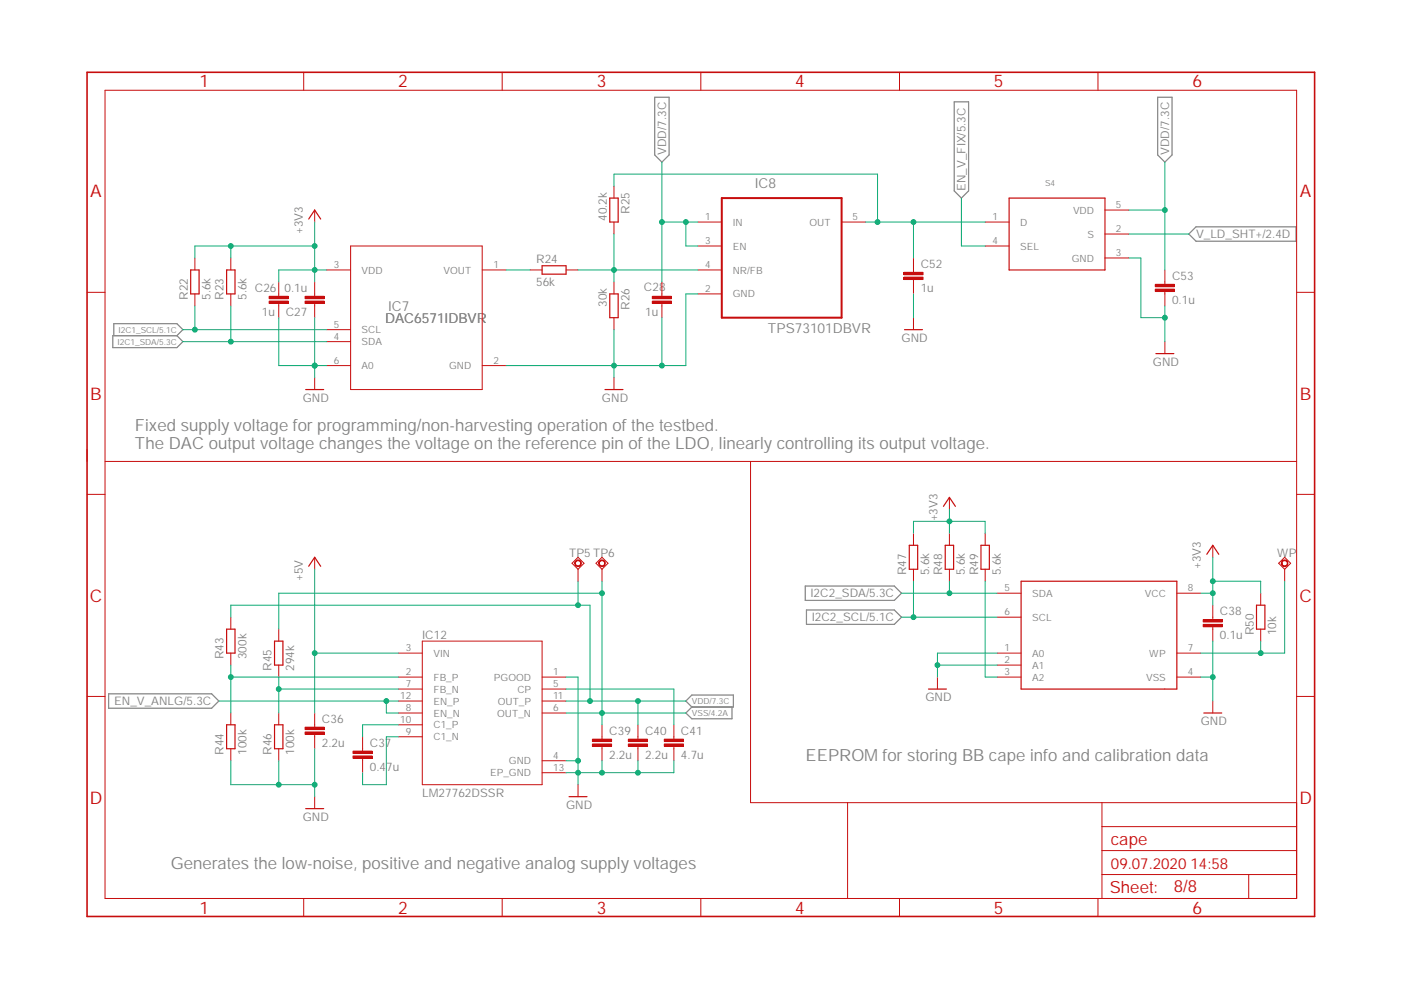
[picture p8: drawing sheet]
<svg xmlns="http://www.w3.org/2000/svg" width="297mm" height="210mm" viewBox="0 0 297 210" stroke-linecap="round" stroke-linejoin="round" font-family="sans-serif">
<path d="M17.9 15l261.2 179.9M279.1 15l-261.2 179.9" fill="none" stroke="#fff" stroke-width=".21"/>
<path d="M138.8 20.6h3.1v12.3l-1.6 1.5-1.5-1.5zM202.3 21.6h3.1v18.9l-1.6 1.5-1.5-1.5zM245.4 20.6h3.1v12.3l-1.5 1.5-1.6-1.5zM252.1 49.6l1.5-1.5h21.2v3h-21.2zM23.9 71.2h13.6l1.3 1.2-1.3 1.3h-13.6zM24.1 71.2v-2.6h13.4l1.3 1.3-1.3 1.3M170.7 124.3h18.9l1.5 1.5-1.5 1.5h-18.9zM171 129.3h18.6l1.5 1.6-1.5 1.5h-18.6zM23 147.1h21.9l1.5 1.5-1.5 1.6h-21.9zM146.7 149.9l-1.3 1.3 1.3 1.2h8.5v-2.5M146.7 147.4h8.8v2.5h-8.8l-1.3-1.3z" fill="none" stroke="#808080" stroke-width=".25"/>
<g fill="none" stroke="#c70d0d" stroke-width=".21">
<path d="M18.5 95.3v2.5M22.3 97.8h252.6M159.1 97.8v72.4h20.6M211.4 138.5h5.1M211.4 125.8h5.1M211.4 130.9h5.1M249.5 138.5h5.1M249.5 125.8h5.1M257.1 130.9v.5M257.1 132.9v.5M211.4 143.6h5.1M211.4 141h5.1"/>
<path d="M249.5 143.6h5.1"/>
</g>
<path d="M216.5 123.2h33v22.9h-33z" fill="none" stroke="#c70d0d" stroke-width=".25"/>
<path d="M255.1 132.4h4.1v.5h-4.1z" fill-rule="evenodd" fill="#c70d0d"/>
<path d="M255.1 132.4h4.1v.5h-4.1z" fill="none" stroke="#c70d0d" stroke-width=".21"/>
<path d="M255.1 131.4h4.1v.5h-4.1z" fill-rule="evenodd" fill="#c70d0d"/>
<g fill="none" stroke="#c70d0d" stroke-width=".21">
<path d="M193.7 113.1v2.5M201.3 105.5v2.5M201.3 113.1v2.5M208.9 113.1v2.5M257.1 115.6v2.6M84.5 138.5h5M89.5 135.9h25.4v30.5h-25.4zM193.7 120.7v2.5M201.3 120.7v2.5M208.9 120.7v2.5M255.1 131.4h4.1v.5h-4.1zM257.1 128.3v2.6"/>
<path d="M257.1 133.4v2.5M267.3 125.8v2.5M267.3 133.4v2.5M76.9 158.8v.5M84.5 156.2h5M84.5 146.1h5M84.5 148.6h5M84.5 151.2h5M84.5 143.6h5M84.5 153.7h5M114.9 146.1h5.1M114.9 148.6h5.1"/>
<path d="M114.9 151.2h5.1M114.9 143.6h5.1M198.8 143.6v2.5M257.1 148.6v2.6M76.9 160.8v.5M114.9 163.8h5.1M114.9 161.3h5.1"/>
</g>
<path d="M192.8 115.6h1.8v5.1h-1.8zM200 107.4l1.3-1.9 1.3 1.9M200.4 115.6h1.8v5.1h-1.8zM208 115.6h1.8v5.1h-1.8zM255.9 117.5l1.2-1.9 1.3 1.9M266.4 128.3h1.8v5.1h-1.8zM196.8 146.1h3.9M255.2 151.2h3.8" fill="none" stroke="#c70d0d" stroke-width=".25"/>
<path d="M74.8 160.3h4.1v.5h-4.1z" fill-rule="evenodd" fill="#c70d0d"/>
<path d="M74.8 160.3h4.1v.5h-4.1z" fill="none" stroke="#c70d0d" stroke-width=".21"/>
<path d="M74.8 159.3h4.1v.5h-4.1z" fill-rule="evenodd" fill="#c70d0d"/>
<path d="M74.8 159.3h4.1v.5h-4.1zM76.9 156.2v2.6M127.6 156.2v.5M127.6 158.2v.6M76.9 161.3v2.5" fill="none" stroke="#c70d0d" stroke-width=".21"/>
<path d="M125.6 157.7h4.1v.5h-4.1z" fill-rule="evenodd" fill="#c70d0d"/>
<path d="M125.6 157.7h4.1v.5h-4.1z" fill="none" stroke="#c70d0d" stroke-width=".21"/>
<path d="M125.6 156.7h4.1v.5h-4.1z" fill-rule="evenodd" fill="#c70d0d"/>
<path d="M125.6 156.7h4.1v.5h-4.1zM127.6 153.7v2.5M127.6 158.8v2.5M135.3 156.2v.5M135.3 158.2v.6" fill="none" stroke="#c70d0d" stroke-width=".21"/>
<path d="M133.2 157.7h4.1v.5h-4.1z" fill-rule="evenodd" fill="#c70d0d"/>
<path d="M133.2 157.7h4.1v.5h-4.1z" fill="none" stroke="#c70d0d" stroke-width=".21"/>
<path d="M133.2 156.7h4.1v.5h-4.1z" fill-rule="evenodd" fill="#c70d0d"/>
<path d="M133.2 156.7h4.1v.5h-4.1zM135.3 153.7v2.5M135.3 158.8v2.5M142.9 156.2v.5M142.9 158.2v.6" fill="none" stroke="#c70d0d" stroke-width=".21"/>
<path d="M140.8 157.7h4.1v.5h-4.1z" fill-rule="evenodd" fill="#c70d0d"/>
<path d="M140.8 157.7h4.1v.5h-4.1z" fill="none" stroke="#c70d0d" stroke-width=".21"/>
<path d="M140.8 156.7h4.1v.5h-4.1z" fill-rule="evenodd" fill="#c70d0d"/>
<g fill="none" stroke="#c70d0d" stroke-width=".21">
<path d="M66.7 118.2v2.5M48.9 130.9v2.5M48.9 138.5v2.5M59.1 133.4v2.5M48.9 151.2v2.5M48.9 158.8v2.5M59.1 141v2.6M59.1 151.2v2.5M59.1 158.8v2.5M66.7 153.7v.5M66.7 155.7v.5M140.8 156.7h4.1v.5h-4.1z"/>
<path d="M142.9 153.7v2.5M142.9 158.8v2.5M66.7 168.9v2.5M122.6 166.4v2.5"/>
</g>
<path d="M48 133.4h1.8v5.1h-1.8zM58.2 135.9h1.8v5.1h-1.8zM65.4 120.1l1.3-1.9 1.3 1.9M48 153.7h1.8v5.1h-1.8zM58.2 153.7h1.8v5.1h-1.8zM64.8 171.4h3.8M120.6 168.9h3.9" fill="none" stroke="#c70d0d" stroke-width=".25"/>
<path d="M64.7 155.2h4v.5h-4z" fill-rule="evenodd" fill="#c70d0d"/>
<path d="M64.7 155.2h4v.5h-4z" fill="none" stroke="#c70d0d" stroke-width=".21"/>
<path d="M64.7 154.2h4v.5h-4z" fill-rule="evenodd" fill="#c70d0d"/>
<path d="M271.1 119.4l1.3-1.2 1.2 1.2-1.2 1.3zM64.7 154.2h4v.5h-4zM66.7 151.2v2.5M66.7 156.2v2.6" fill="none" stroke="#c70d0d" stroke-width=".21"/>
<path d="M271.9 118.8a.71 .71 0 0 1 1.1 .3 .71 .71 0 0 1-.5 1 .71 .71 0 0 1-.8-.7h.1a.56 .56 0 0 1 .8-.4 .56 .56 0 0 1 .2 .9 .56 .56 0 0 1-.9-.2l-.1-.3h-.1z" fill-rule="evenodd" fill="#c70d0d"/>
<path d="M127.6 118.2l1.3 1.2-1.3 1.3-1.2-1.3zM271.9 118.8a.71 .71 0 0 1 1.1 .3 .71 .71 0 0 1-.5 1 .71 .71 0 0 1-.8-.7h.1a.56 .56 0 0 1 .8-.4 .56 .56 0 0 1 .2 .9 .56 .56 0 0 1-.9-.2l-.1-.3h-.1zM272.4 120.7v2.5" fill="none" stroke="#c70d0d" stroke-width=".21"/>
<path d="M127 119.1a.71 .71 0 0 1 1.2-.1 .71 .71 0 0 1-.3 1.1 .71 .71 0 0 1-1-.7h.2a.56 .56 0 0 1 .8-.4 .56 .56 0 0 1 .1 .9 .56 .56 0 0 1-.9-.2v-.3h-.2z" fill-rule="evenodd" fill="#c70d0d"/>
<path d="M121.3 119.4l1.3-1.2 1.2 1.2-1.2 1.3zM127 119.1a.71 .71 0 0 1 1.2-.1 .71 .71 0 0 1-.3 1.1 .71 .71 0 0 1-1-.7h.2a.56 .56 0 0 1 .8-.4 .56 .56 0 0 1 .1 .9 .56 .56 0 0 1-.9-.2v-.3h-.2zM127.6 120.7v2.5" fill="none" stroke="#c70d0d" stroke-width=".21"/>
<path d="M121.9 119.1a.71 .71 0 0 1 1.2-.1 .71 .71 0 0 1-.3 1.1 .71 .71 0 0 1-1-.7h.2a.56 .56 0 0 1 .8-.4 .56 .56 0 0 1 .2 .9 .56 .56 0 0 1-1-.2v-.3h-.2z" fill-rule="evenodd" fill="#c70d0d"/>
<path d="M130.2 59.8v2.5M148 47.1h5M148 52.2h5M148 57.2h5M178.4 47.1h5.1M130.2 67.4v2.5M140.3 62.3v.5M140.3 64.4v.5M148 62.3h5M130.2 80.1v2.5M121.9 119.1a.71 .71 0 0 1 1.2-.1 .71 .71 0 0 1-.3 1.1 .71 .71 0 0 1-1-.7h.2a.56 .56 0 0 1 .8-.4 .56 .56 0 0 1 .2 .9 .56 .56 0 0 1-1-.2v-.3h-.2zM122.6 120.7v2.5" fill="none" stroke="#c70d0d" stroke-width=".21"/>
<path d="M153 42h25.4v25.4h-25.4z" fill="none" stroke="#c70d0d" stroke-width=".42"/>
<path d="M129.3 62.3h1.8v5.1h-1.8zM128.3 82.6h3.8" fill="none" stroke="#c70d0d" stroke-width=".25"/>
<path d="M138.3 63.8h4.1v.6h-4.1z" fill-rule="evenodd" fill="#c70d0d"/>
<path d="M138.3 63.8h4.1v.6h-4.1z" fill="none" stroke="#c70d0d" stroke-width=".21"/>
<path d="M138.3 62.8h4.1v.5h-4.1z" fill-rule="evenodd" fill="#c70d0d"/>
<g fill="none" stroke="#c70d0d" stroke-width=".21">
<path d="M130.2 39.5v2.5M69.3 57.2h5M74.3 52.2h27.9v30.4h-27.9zM102.2 57.2h5.1M112.4 57.2h2.5M120 57.2h2.6M130.2 47.1v2.5M140.3 59.8v2.5M66.7 62.3v.5M66.7 64.4v.5M69.3 77.5h5M69.3 72.4h5"/>
<path d="M69.3 69.9h5M102.2 77.5h5.1M138.3 62.8h4.1v.5h-4.1zM140.3 64.9v2.5"/>
</g>
<path d="M114.9 56.3h5.1v1.8h-5.1zM129.3 42h1.8v5.1h-1.8z" fill="none" stroke="#c70d0d" stroke-width=".25"/>
<path d="M64.7 62.8h4v.5h-4z" fill-rule="evenodd" fill="#c70d0d"/>
<path d="M64.7 62.8h4v.5h-4z" fill="none" stroke="#c70d0d" stroke-width=".21"/>
<path d="M64.7 63.8h4v.6h-4z" fill-rule="evenodd" fill="#c70d0d"/>
<path d="M66.7 59.8v2.5M59.1 62.3v.5M59.1 64.4v.5M64.7 63.8h4v.6h-4zM66.7 64.9v2.5M66.7 80.1v2.5" fill="none" stroke="#c70d0d" stroke-width=".21"/>
<path d="M64.8 82.6h3.8" fill="none" stroke="#c70d0d" stroke-width=".25"/>
<path d="M57.1 63.8h4v.6h-4z" fill-rule="evenodd" fill="#c70d0d"/>
<path d="M57.1 63.8h4v.6h-4z" fill="none" stroke="#c70d0d" stroke-width=".21"/>
<path d="M57.1 62.8h4v.5h-4z" fill-rule="evenodd" fill="#c70d0d"/>
<g fill="none" stroke="#c70d0d" stroke-width=".21">
<path d="M22.3 19.1h252.6v171.4h-252.6zM64.4 15.3v3.8M106.5 15.3v3.8M148.6 15.3v3.8M190.7 15.3v3.8M232.8 15.3v3.8M41.3 54.7v2.5M48.9 54.7v2.5M59.1 59.8v2.5M66.7 44.5v2.6M193.7 57.2v.5M193.7 59.3v.5"/>
<path d="M18.5 62h3.8M41.3 62.3v2.6M48.9 62.3v2.6M57.1 62.8h4v.5h-4zM59.1 64.9v2.5M274.9 62h3.8M18.5 104.8h3.8M274.9 104.8h3.8M18.5 147.7h3.8M274.9 147.7h3.8M233.6 170.2v20.3M233.6 175.3h41.3"/>
<path d="M274.9 170.2h-95.2v20.3M64.4 190.5v3.8M106.5 190.5v3.8M148.6 190.5v3.8M190.7 190.5v3.8M232.8 190.5v3.8M233.6 185.4h41.3M233.6 180.3h41.3M264.8 185.4v5.1"/>
</g>
<path d="M40.4 57.2h1.8v5.1h-1.8zM48 57.2h1.8v5.1h-1.8zM65.4 46.4l1.3-1.9 1.3 1.9" fill="none" stroke="#c70d0d" stroke-width=".25"/>
<path d="M18.5 15.3h260.2v179h-260.2z" fill="none" stroke="#c70d0d" stroke-width=".34"/>
<path d="M191.6 58.8h4.1v.5h-4.1z" fill-rule="evenodd" fill="#c70d0d"/>
<path d="M191.6 58.8h4.1v.5h-4.1z" fill="none" stroke="#c70d0d" stroke-width=".21"/>
<path d="M191.6 57.7h4.1v.6h-4.1z" fill-rule="evenodd" fill="#c70d0d"/>
<path d="M191.6 57.7h4.1v.6h-4.1zM193.7 54.7v2.5M193.7 59.8v2.5M208.9 47.1h5.1M208.9 52.2h5.1M234.3 49.6h5.1M234.3 54.7h5.1M234.3 44.5h5.1M247 59.8v.5M193.7 67.4v2.5M247 61.8v.5" fill="none" stroke="#c70d0d" stroke-width=".21"/>
<path d="M214 42h20.3v15.2h-20.3zM191.8 69.9h3.8" fill="none" stroke="#c70d0d" stroke-width=".25"/>
<path d="M244.9 61.3h4.1v.5h-4.1z" fill-rule="evenodd" fill="#c70d0d"/>
<path d="M244.9 61.3h4.1v.5h-4.1z" fill="none" stroke="#c70d0d" stroke-width=".21"/>
<path d="M244.9 60.3h4.1v.5h-4.1z" fill-rule="evenodd" fill="#c70d0d"/>
<path d="M247 57.2v2.6M244.9 60.3h4.1v.5h-4.1zM247 62.3v2.6M247 72.4v2.6" fill="none" stroke="#c70d0d" stroke-width=".21"/>
<path d="M245.1 75h3.8" fill="none" stroke="#c70d0d" stroke-width=".25"/>
<path d="M257.1 135.9v12.7M254.6 143.6h2.5" fill="none" stroke="#0dab75" stroke-width=".21"/>
<circle cx="257.1" cy="143.6" r=".51" fill="#0dab75"/>
<g fill="none" stroke="#0dab75" stroke-width=".21">
<path d="M198.8 138.5v5.1"/>
<circle cx="257.1" cy="143.6" r=".51"/>
</g>
<circle cx="198.8" cy="141" r=".51" fill="#0dab75"/>
<g fill="none" stroke="#0dab75" stroke-width=".21">
<path d="M198.8 138.5h12.6M198.8 141h12.6M120 163.8h2.6M120 161.3h2.6v5.1"/>
<circle cx="198.8" cy="141" r=".51"/>
</g>
<circle cx="122.6" cy="163.8" r=".51" fill="#0dab75"/>
<g fill="none" stroke="#0dab75" stroke-width=".21">
<path d="M127.6 161.3v2.5M135.3 161.3v2.5h-12.7"/>
<circle cx="122.6" cy="163.8" r=".51"/>
</g>
<circle cx="127.6" cy="163.8" r=".51" fill="#0dab75"/>
<g fill="none" stroke="#0dab75" stroke-width=".21">
<path d="M142.9 161.3v2.5h-7.6"/>
<circle cx="127.6" cy="163.8" r=".51"/>
</g>
<circle cx="135.3" cy="163.8" r=".51" fill="#0dab75"/>
<g fill="none" stroke="#0dab75" stroke-width=".21">
<path d="M120 143.6h2.6v17.7"/>
<circle cx="135.3" cy="163.8" r=".51"/>
</g>
<circle cx="122.6" cy="161.3" r=".51" fill="#0dab75"/>
<g fill="none" stroke="#0dab75" stroke-width=".21">
<path d="M66.7 158.8v10.1M48.9 161.3v5.1h10.2"/>
<circle cx="122.6" cy="161.3" r=".51"/>
</g>
<circle cx="66.7" cy="166.4" r=".51" fill="#0dab75"/>
<g fill="none" stroke="#0dab75" stroke-width=".21">
<path d="M59.1 161.3v5.1h7.6"/>
<circle cx="66.7" cy="166.4" r=".51"/>
</g>
<circle cx="59.1" cy="166.4" r=".51" fill="#0dab75"/>
<g fill="none" stroke="#0dab75" stroke-width=".21">
<path d="M130.2 69.9v7.6"/>
<circle cx="59.1" cy="166.4" r=".51"/>
</g>
<circle cx="130.2" cy="77.5" r=".51" fill="#0dab75"/>
<g fill="none" stroke="#0dab75" stroke-width=".21">
<path d="M130.2 77.5v2.6M140.3 67.4v10.1M148 62.3h-2.6v15.2h-38.1"/>
<circle cx="130.2" cy="77.5" r=".51"/>
</g>
<circle cx="140.3" cy="77.5" r=".51" fill="#0dab75"/>
<g fill="none" stroke="#0dab75" stroke-width=".21">
<path d="M59.1 67.4v10.1h7.6M66.7 67.4v12.7"/>
<circle cx="140.3" cy="77.5" r=".51"/>
</g>
<circle cx="66.7" cy="77.5" r=".51" fill="#0dab75"/>
<g fill="none" stroke="#0dab75" stroke-width=".21">
<path d="M66.7 77.5h2.6"/>
<circle cx="66.7" cy="77.5" r=".51"/>
</g>
<circle cx="66.7" cy="77.5" r=".51" fill="#0dab75"/>
<g fill="none" stroke="#0dab75" stroke-width=".21">
<path d="M239.4 54.7h2.5v12.7h5.1M193.7 62.3v5.1M247 64.9v7.5"/>
<circle cx="66.7" cy="77.5" r=".51"/>
</g>
<circle cx="247" cy="67.4" r=".51" fill="#0dab75"/>
<g fill="none" stroke="#0dab75" stroke-width=".21">
<path d="M66.7 120.7v30.5M66.7 138.5h17.8"/>
<circle cx="247" cy="67.4" r=".51"/>
</g>
<circle cx="66.7" cy="138.5" r=".51" fill="#0dab75"/>
<g fill="none" stroke="#0dab75" stroke-width=".21">
<path d="M201.3 108v5.1M201.3 110.5h-7.6v2.6"/>
<circle cx="66.7" cy="138.5" r=".51"/>
</g>
<circle cx="201.3" cy="110.5" r=".51" fill="#0dab75"/>
<g fill="none" stroke="#0dab75" stroke-width=".21">
<path d="M201.3 110.5h7.6v2.6M257.1 118.2v5M254.6 125.8h2.5v2.5"/>
<circle cx="201.3" cy="110.5" r=".51"/>
</g>
<circle cx="257.1" cy="125.8" r=".51" fill="#0dab75"/>
<g fill="none" stroke="#0dab75" stroke-width=".21">
<path d="M257.1 125.8v-2.6h10.2v2.6"/>
<circle cx="257.1" cy="125.8" r=".51"/>
</g>
<circle cx="257.1" cy="123.2" r=".51" fill="#0dab75"/>
<g fill="none" stroke="#0dab75" stroke-width=".21">
<path d="M66.7 57.2h2.6M66.7 47.1v12.7"/>
<circle cx="257.1" cy="123.2" r=".51"/>
</g>
<circle cx="66.7" cy="57.2" r=".51" fill="#0dab75"/>
<g fill="none" stroke="#0dab75" stroke-width=".21">
<path d="M48.9 52.2h-7.6v2.5M66.7 57.2h-7.6v2.6"/>
<circle cx="66.7" cy="57.2" r=".51"/>
</g>
<circle cx="66.7" cy="52.2" r=".51" fill="#0dab75"/>
<g fill="none" stroke="#0dab75" stroke-width=".21">
<path d="M66.7 52.2h-17.8v2.5"/>
<circle cx="66.7" cy="52.2" r=".51"/>
</g>
<circle cx="48.9" cy="52.2" r=".51" fill="#0dab75"/>
<g fill="none" stroke="#0dab75" stroke-width=".21">
<path d="M191.1 125.8h20.3M201.3 123.2v2.6"/>
<circle cx="48.9" cy="52.2" r=".51"/>
</g>
<circle cx="201.3" cy="125.8" r=".51" fill="#0dab75"/>
<g fill="none" stroke="#0dab75" stroke-width=".21">
<path d="M191.1 130.9h20.3M193.7 123.2v7.7"/>
<circle cx="201.3" cy="125.8" r=".51"/>
</g>
<circle cx="193.7" cy="130.9" r=".51" fill="#0dab75"/>
<g fill="none" stroke="#0dab75" stroke-width=".21">
<path d="M208.9 123.2v20.4h2.5M267.3 135.9v2.6M272.4 123.2v15.3h-17.8"/>
<circle cx="193.7" cy="130.9" r=".51"/>
</g>
<circle cx="267.3" cy="138.5" r=".51" fill="#0dab75"/>
<g fill="none" stroke="#0dab75" stroke-width=".21">
<path d="M120 151.2h25.4M127.6 151.2v2.5"/>
<circle cx="267.3" cy="138.5" r=".51"/>
</g>
<circle cx="127.6" cy="151.2" r=".51" fill="#0dab75"/>
<g fill="none" stroke="#0dab75" stroke-width=".21">
<path d="M127.6 125.8h-68.5v7.6M127.6 123.2v28"/>
<circle cx="127.6" cy="151.2" r=".51"/>
</g>
<circle cx="127.6" cy="125.8" r=".51" fill="#0dab75"/>
<g fill="none" stroke="#0dab75" stroke-width=".21">
<path d="M120 148.6h25.4M135.3 148.6v5.1"/>
<circle cx="127.6" cy="125.8" r=".51"/>
</g>
<circle cx="135.3" cy="148.6" r=".51" fill="#0dab75"/>
<g fill="none" stroke="#0dab75" stroke-width=".21">
<path d="M48.9 130.9v-2.6h76.2v20.3"/>
<circle cx="135.3" cy="148.6" r=".51"/>
</g>
<circle cx="125.1" cy="148.6" r=".51" fill="#0dab75"/>
<g fill="none" stroke="#0dab75" stroke-width=".21">
<path d="M122.6 123.2v5.1"/>
<circle cx="125.1" cy="148.6" r=".51"/>
</g>
<circle cx="122.6" cy="128.3" r=".51" fill="#0dab75"/>
<g fill="none" stroke="#0dab75" stroke-width=".21">
<path d="M140.3 34.4v25.4M140.3 47.1h7.7"/>
<circle cx="122.6" cy="128.3" r=".51"/>
</g>
<circle cx="140.3" cy="47.1" r=".51" fill="#0dab75"/>
<g fill="none" stroke="#0dab75" stroke-width=".21">
<path d="M145.4 47.1v5.1h2.6"/>
<circle cx="140.3" cy="47.1" r=".51"/>
</g>
<circle cx="145.4" cy="47.1" r=".51" fill="#0dab75"/>
<g fill="none" stroke="#0dab75" stroke-width=".21">
<path d="M247 34.4v22.8M239.4 44.5h7.6"/>
<circle cx="145.4" cy="47.1" r=".51"/>
</g>
<circle cx="247" cy="44.5" r=".51" fill="#0dab75"/>
<g fill="none" stroke="#0dab75" stroke-width=".21">
<path d="M48.9 141v10.2M48.9 143.6h35.6M84.5 153.7h-7.6v2.5M84.5 156.2h-2.6v10.2h-5v-2.6M120 146.1h22.9v7.6"/>
<circle cx="247" cy="44.5" r=".51"/>
</g>
<circle cx="48.9" cy="143.6" r=".51" fill="#0dab75"/>
<g fill="none" stroke="#0dab75" stroke-width=".21">
<path d="M59.1 143.6v7.6M59.1 146.1h25.4"/>
<circle cx="48.9" cy="143.6" r=".51"/>
</g>
<circle cx="59.1" cy="146.1" r=".51" fill="#0dab75"/>
<g fill="none" stroke="#0dab75" stroke-width=".21">
<path d="M46.4 148.6h38.1M81.9 148.6v2.6h2.6"/>
<circle cx="59.1" cy="146.1" r=".51"/>
</g>
<circle cx="81.9" cy="148.6" r=".51" fill="#0dab75"/>
<g fill="none" stroke="#0dab75" stroke-width=".21">
<path d="M186.1 36.9v10.2h-2.6"/>
<circle cx="81.9" cy="148.6" r=".51"/>
</g>
<circle cx="186" cy="47.1" r=".51" fill="#0dab75"/>
<g fill="none" stroke="#0dab75" stroke-width=".21">
<path d="M186.1 36.9h-55.9v2.6M186.1 47.1h22.8M193.7 47.1v7.6"/>
<circle cx="186" cy="47.1" r=".51"/>
</g>
<circle cx="193.7" cy="47.1" r=".51" fill="#0dab75"/>
<g fill="none" stroke="#0dab75" stroke-width=".21">
<path d="M130.2 57.2h17.8M130.2 49.6v10.2"/>
<circle cx="193.7" cy="47.1" r=".51"/>
</g>
<circle cx="130.2" cy="57.2" r=".51" fill="#0dab75"/>
<g fill="none" stroke="#0dab75" stroke-width=".21">
<path d="M107.3 57.2h5.1M122.6 57.2h7.6M38.8 69.9h30.5M41.3 64.9v5"/>
<circle cx="130.2" cy="57.2" r=".51"/>
</g>
<circle cx="41.3" cy="69.9" r=".51" fill="#0dab75"/>
<g fill="none" stroke="#0dab75" stroke-width=".21">
<path d="M38.8 72.4h30.5M48.9 64.9v7.5"/>
<circle cx="41.3" cy="69.9" r=".51"/>
</g>
<circle cx="48.9" cy="72.4" r=".51" fill="#0dab75"/>
<g fill="none" stroke="#0dab75" stroke-width=".21">
<path d="M203.8 42v10.2h5.1M239.4 49.6h12.7"/>
<circle cx="48.9" cy="72.4" r=".51"/>
</g>
<g font-size="3.7" fill="#c70d0d">
<text x="42.3" y="18.5">1</text>
<text x="84.4" y="18.5">2</text>
<text x="126.5" y="18.5">3</text>
<text x="168.6" y="18.5">4</text>
<text x="210.7" y="18.5">5</text>
<text x="252.9" y="18.5">6</text>
<text x="19.1" y="41.9">A</text>
<text x="275.6" y="41.9">A</text>
<text x="19.1" y="84.7">B</text>
<text x="275.6" y="84.7">B</text>
<text x="19" y="127.6">C</text>
<text x="275.5" y="127.6">C</text>
<text x="19" y="170.4">D</text>
<text x="275.5" y="170.4">D</text>
<text x="42.3" y="193.7">1</text>
<text x="84.4" y="193.7">2</text>
<text x="126.5" y="193.7">3</text>
<text x="168.6" y="193.7">4</text>
<text x="210.7" y="193.7">5</text>
<text x="252.9" y="193.7">6</text>
</g>
<g font-size="3.6" fill="#808080">
<text x="28.6" y="91.5">Fixed supply voltage for programming/non-harvesting operation ofthe testbed.</text>
<text x="28.6" y="95.3">The DAC outputvoltage changes the voltage on the reference pin ofthe LDO, linearly controlling its outputvoltage.</text>
<text x="170.8" y="161.3">EEPROMfor storing BB cape info and calibration data</text>
<text x="36.2" y="184.2">Generates the low-noise, positive and negative analog supply voltages</text>
</g>
<g font-size="3.6" fill="#c70d0d">
<text x="235.5" y="179.1">cape</text>
<text x="235.3" y="189.4">Sheet:</text>
<text x="248.9" y="189.2">8/8</text>
</g>
<text font-size="3.2" fill="#c70d0d" x="235.5" y="184.2">09.07.202014:58</text>
<g font-size="2.9" fill="#808080">
<text x="160" y="39.9">IC8</text>
<text x="82.3" y="65.9">IC7</text>
<text x="81.7" y="68.4">DAC6571IDBVR</text>
<text x="162.8" y="70.7">TPS73101DBVR</text>
</g>
<g font-size="2.5" fill="#808080">
<text x="141.2" y="32.9" transform="rotate(-90 141.2 32.9)">VDD/7.3C</text>
<text x="247.9" y="32.9" transform="rotate(-90 247.9 32.9)">VDD/7.3C</text>
<text x="204.7" y="40.5" transform="rotate(-90 204.7 40.5)">EN_V_FIX/5.3C</text>
<text x="128.7" y="46.9" transform="rotate(-90 128.7 46.9)">40.2k</text>
<text x="133.5" y="45.3" transform="rotate(-90 133.5 45.3)">R25</text>
<text x="64.2" y="49.6" transform="rotate(-90 64.2 49.6)">+3V3</text>
<text x="253.6" y="50.5">V_LD_SHT+/2.4D</text>
<text x="113.7" y="55.7">R24</text>
<text x="195.2" y="56.9">C52</text>
<text x="248.5" y="59.4">C53</text>
<text x="39.8" y="63.6" transform="rotate(-90 39.8 63.6)">R22</text>
<text x="44.6" y="63.6" transform="rotate(-90 44.6 63.6)">5.6k</text>
<text x="47.4" y="63.6" transform="rotate(-90 47.4 63.6)">R23</text>
<text x="52.2" y="63.6" transform="rotate(-90 52.2 63.6)">5.6k</text>
<text x="54" y="61.9">C26</text>
<text x="60.3" y="61.9">0.1u</text>
<text x="113.7" y="60.5">56k</text>
<text x="128.7" y="65.1" transform="rotate(-90 128.7 65.1)">30k</text>
<text x="133.5" y="65.7" transform="rotate(-90 133.5 65.7)">R26</text>
<text x="136.5" y="61.7">C28</text>
<text x="195.2" y="61.9">1u</text>
<text x="248.5" y="64.5">0.1u</text>
<text x="55.5" y="67">1u</text>
<text x="60.6" y="67">C27</text>
<text x="136.8" y="67">1u</text>
<text x="191.1" y="72.4">GND</text>
<text x="244.4" y="77.5">GND</text>
<text x="64.2" y="85.1">GND</text>
<text x="127.6" y="85.1">GND</text>
<text x="198.8" y="110.5" transform="rotate(-90 198.8 110.5)">+3V3</text>
<text x="120.7" y="118">TP5TP6</text>
<text x="270.8" y="118">WP</text>
<text x="64.2" y="123.2" transform="rotate(-90 64.2 123.2)">+5V</text>
<text x="192.2" y="122" transform="rotate(-90 192.2 122)">R47</text>
<text x="197" y="122" transform="rotate(-90 197 122)">5.6k</text>
<text x="199.8" y="122" transform="rotate(-90 199.8 122)">R48</text>
<text x="204.6" y="122" transform="rotate(-90 204.6 122)">5.6k</text>
<text x="207.4" y="122" transform="rotate(-90 207.4 122)">R49</text>
<text x="212.2" y="122" transform="rotate(-90 212.2 122)">5.6k</text>
<text x="254.6" y="120.7" transform="rotate(-90 254.6 120.7)">+3V3</text>
<text x="171.9" y="126.7">I2C2_SDA/5.3C</text>
<text x="172.1" y="131.7">I2C2_SCL/5.1C</text>
<text x="258.7" y="130.5">C38</text>
<text x="89.5" y="135.4">IC12</text>
<text x="258.7" y="135.6">0.1u</text>
<text x="265.8" y="134.7" transform="rotate(-90 265.8 134.7)">R50</text>
<text x="270.6" y="134.7" transform="rotate(-90 270.6 134.7)">10k</text>
<text x="47.4" y="139.7" transform="rotate(-90 47.4 139.7)">R43</text>
<text x="52.2" y="139.7" transform="rotate(-90 52.2 139.7)">300k</text>
<text x="57.6" y="142.3" transform="rotate(-90 57.6 142.3)">R45</text>
<text x="62.4" y="142.3" transform="rotate(-90 62.4 142.3)">294k</text>
<text x="24.2" y="149.5">EN_V_ANLG/5.3C</text>
<text x="196.2" y="148.6">GND</text>
<text x="68.2" y="153.3">C36</text>
<text x="129.2" y="155.8">C39</text>
<text x="136.8" y="155.8">C40</text>
<text x="144.4" y="155.8">C41</text>
<text x="254.6" y="153.7">GND</text>
<text x="47.4" y="160" transform="rotate(-90 47.4 160)">R44</text>
<text x="52.2" y="160" transform="rotate(-90 52.2 160)">100k</text>
<text x="57.6" y="160" transform="rotate(-90 57.6 160)">R46</text>
<text x="62.4" y="160" transform="rotate(-90 62.4 160)">100k</text>
<text x="68.2" y="158.4">2.2u</text>
<text x="78.4" y="158.4">C37</text>
<text x="129.2" y="160.9">2.2u</text>
<text x="136.8" y="160.9">2.2u</text>
<text x="144.4" y="160.9">4.7u</text>
<text x="78.4" y="163.4">0.47u</text>
<text x="64.2" y="174">GND</text>
<text x="89.5" y="169">LM27762DSSR</text>
<text x="120" y="171.4">GND</text>
</g>
<g font-size="2.1" fill="#808080">
<text x="149.5" y="46.7">1</text>
<text x="155.4" y="47.8">IN</text>
<text x="171.6" y="47.8">OUT</text>
<text x="180.8" y="46.7">5</text>
<text x="210.4" y="46.7">1</text>
<text x="216.3" y="47.8">D</text>
<text x="227.5" y="45.3">VDD</text>
<text x="236.6" y="44.2">5</text>
<text x="149.5" y="51.8">3</text>
<text x="155.4" y="52.9">EN</text>
<text x="210.4" y="51.8">4</text>
<text x="216.3" y="52.9">SEL</text>
<text x="230.5" y="50.4">S</text>
<text x="236.6" y="49.2">2</text>
<text x="70.8" y="56.9">3</text>
<text x="76.7" y="58">VDD</text>
<text x="94" y="58">VOUT</text>
<text x="104.6" y="56.9">1</text>
<text x="149.5" y="56.9">4</text>
<text x="155.4" y="58">NR/FB</text>
<text x="227.2" y="55.5">GND</text>
<text x="236.6" y="54.3">3</text>
<text x="149.5" y="61.9">2</text>
<text x="155.4" y="63.1">GND</text>
<text x="70.8" y="69.6">5</text>
<text x="76.7" y="70.7">SCL</text>
<text x="70.8" y="72.1">4</text>
<text x="70.8" y="77.2">6</text>
<text x="76.7" y="73.2">SDA</text>
<text x="104.6" y="77.2">2</text>
<text x="76.7" y="78.3">A0</text>
<text x="95.2" y="78.3">GND</text>
<text x="213" y="125.4">5</text>
<text x="251.8" y="125.4">8</text>
<text x="213" y="130.5">6</text>
<text x="218.9" y="126.5">SDA</text>
<text x="218.9" y="131.6">SCL</text>
<text x="242.7" y="126.5">VCC</text>
<text x="86" y="138.1">3</text>
<text x="86" y="143.2">2</text>
<text x="91.9" y="139.2">VIN</text>
<text x="117.3" y="143.2">1</text>
<text x="213" y="143.2">3</text>
<text x="213" y="140.6">2</text>
<text x="213" y="138.1">1</text>
<text x="218.9" y="141.8">A1</text>
<text x="218.9" y="139.2">A0</text>
<text x="243.7" y="139.2">WP</text>
<text x="251.8" y="143.2">4</text>
<text x="251.8" y="138.1">7</text>
<text x="84.8" y="148.3">12</text>
<text x="86" y="145.7">7</text>
<text x="91.9" y="149.4">EN_P</text>
<text x="91.9" y="144.3">FB_P</text>
<text x="91.9" y="146.9">FB_N</text>
<text x="104.7" y="144.3">PGOOD</text>
<text x="105.5" y="149.4">OUT_P</text>
<text x="109.7" y="146.9">CP</text>
<text x="117.3" y="145.7">5</text>
<text x="117.3" y="148.3">11</text>
<text x="218.9" y="144.3">A2</text>
<text x="243" y="144.3">VSS</text>
<text x="84.8" y="153.3">10</text>
<text x="86" y="155.9">9</text>
<text x="86" y="150.8">8</text>
<text x="91.9" y="151.9">EN_N</text>
<text x="91.9" y="154.4">C1_P</text>
<text x="105.4" y="151.9">OUT_N</text>
<text x="117.3" y="150.8">6</text>
<text x="91.9" y="157">C1_N</text>
<text x="117.3" y="161">4</text>
<text x="103.9" y="164.6">EP_GND</text>
<text x="107.9" y="162.1">GND</text>
<text x="117.3" y="163.5">13</text>
</g>
<g font-size="1.8" fill="#808080">
<text x="221.6" y="39.5">S4</text>
<text x="25.1" y="70.5">I2C1_SCL/5.1C</text>
<text x="24.9" y="73.1">I2C1_SDA/5.3C</text>
<text x="146.7" y="149.3">VDD/7.3C</text>
<text x="146.7" y="151.8">VSS/4.2A</text>
</g>
</svg>
